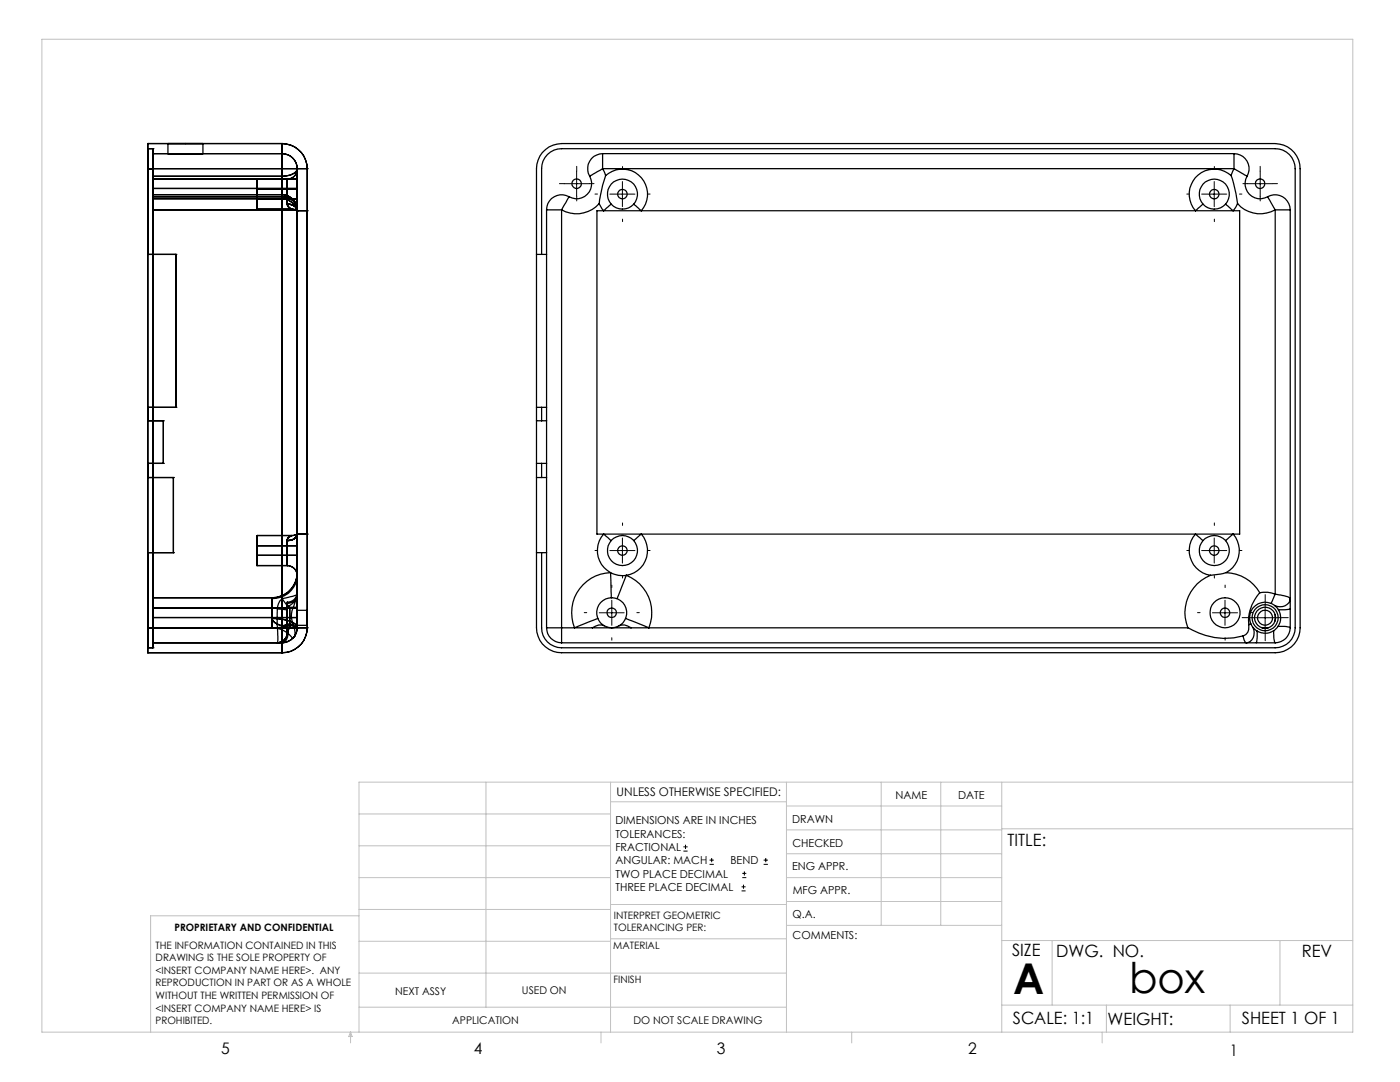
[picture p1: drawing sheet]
<svg xmlns="http://www.w3.org/2000/svg" width="279mm" height="216mm" viewBox="0 0 279 216" stroke-linecap="round" stroke-linejoin="round" font-family="sans-serif">
<g fill="none" stroke="#000" stroke-width=".2">
<path d="M112.6 36.7h5M115.1 34.1v5.1M121.7 38.7h5M124.2 36.2v5M239.8 38.7h5M242.3 36.2v5M249 36.7h5M251.5 34.1v5.1M121.7 109.9h5M122.1 119.8v5M124.2 107.4v5M239.8 109.9h5"/>
<path d="M242.3 107.4v5M244.5 119.8v5M119.6 122.3h5M242 122.3h5M250 123.3h5M252.5 120.8v5M136.4 169.8h.8M136.4 169h.8M136.8 168.6v.8M141.6 172.5h.9M141.6 171.6h.9M142 171.2v.8"/>
<path d="M148 177.8h.8M148 177h.8M148.1 175.1h.8M148.1 174.3h.8M148.4 176.5v.8M148.6 173.9v.8M152.4 172.5h.8M152.4 171.6h.8M152.8 171.2v.8"/>
</g>
<g fill="none" stroke="#000" stroke-width=".2" stroke-dasharray="15.2 1.3 1.3 1.3">
<path d="M112.6 36.6h-1M115.1 34.1v-.9M115.1 39.1v1M117.6 36.6h.9M119.2 38.7h-.5M124.2 33.7v-.5M129.2 38.7h.5M237.4 38.7h-.5M242.4 33.7v-.5M247.4 38.7h.5M249 36.6h-1M251.5 34.1v-.9"/>
<path d="M251.5 39.1v1M254 36.6h.9M124.2 43.7v.5M242.4 43.7v.5M119.2 109.8h-.5M122.1 117.2v-.5M124.2 104.8v-.5M124.2 114.8v.5M129.2 109.8h.5M237.4 109.8h-.5M242.4 104.8v-.5M242.4 114.8v.5"/>
<path d="M244.5 117.2v-.5M247.4 109.8h.5M117.1 122.2h-.5M122.1 127.2v.5M127.1 122.2h.5M239.5 122.2h-.5M244.5 127.2v.5M249.5 122.2h.5M250 123.2h-2.1M252.5 120.7v-2.1M252.5 125.7v2.1M255 123.2h2.1"/>
</g>
<g fill="none" stroke="#c0c0c0" stroke-width=".2">
<path d="M8.4 7.8h261.6v198.2h-261.6zM97 156.1v44.9M121.8 156.1v49.9M121.8 160h35.2M157 156.1v49.9M175.9 156.1v28.5M187.7 156.1v28.5M199.9 156.1v49.9M270 156.1h-198.4v49.9M71.6 175.1h50.2M71.6 168.8h50.2M71.6 162.4h50.2"/>
<path d="M157 170.4h42.9M157 165.6h42.9M157 160.8h42.9M157 175.1h42.9M157 179.9h42.9M199.9 165.4h70.1M71.6 194.2h85.4M71.6 187.8h50.2M71.6 181.5h50.2M71.6 182.7h-41.5v23.3M121.8 187.3h35.2M121.8 180.5h35.2"/>
<path d="M157 184.6h42.9M199.9 187.7h70.1M210 187.7v12.9M255.4 187.7v12.9M70 206v2.1M70 206l.3 .8h-.7zM71.6 201h85.4M119.9 206v2.1M170 206v2.1M199.9 200.6h70.1M220 206v2.1M220.8 200.6v5.4"/>
<path d="M245.5 200.6v5.4"/>
</g>
<g fill="none" stroke="#000" stroke-width=".25">
<path d="M29.5 28.6v5.1M29.5 29.7v4M29.5 28.6h.1M29.5 29.7h.1M29.5 29.7h1M29.5 28.6h26.8M29.5 33.7h26.8M29.5 33.7v91.6M30.5 38.8h25.8a3 3 0 0 1 3 3.1M30.5 30.7v4.5M30.5 39.3v-.4v3h25.8M30.5 29.7v95.6"/>
<path d="M30.5 35.2v4.5v-.4M30.5 35.7v1.9zM30.5 29.7h.1M30.5 30.7h.1M30.5 30.7h25.8M30.5 35.7h28.8M30.5 39.7h28.8M30.5 37.6h28.8M30.5 35.2h25.8M30.5 39.3h25.8M33.5 28.6h7zM33.5 30.7h7z"/>
<path d="M33.5 28.6v2.1M40.5 28.6v2.1M51.3 35.7v6zM51.3 37.8v1.9zM51.3 37.8h8M56.3 39.7a3 3 0 0 1 3 3M56.3 39.3v-.4v3M56.3 39.3a2.79 2.79 0 0 1 3 2.6M56.3 35.2v4.5v-.4M56.3 30.7v4.5M56.3 30.7a3 3 0 0 1 3 3M56.3 28.6v5.1"/>
<path d="M56.3 33.7h5M56.3 28.6a5.1 5.1 0 0 1 5 5.1M56.3 28.6h.1M56.3 30.7h.1M56.3 33.7v91.6M57.3 35.7v5zM59.3 33.7a1.93 1.93 0 0 1-2 2M59.3 33.7a1.85 1.85 0 0 1-1.8 1.3l-1.2 .2M59.3 33.7v1.3M59.3 35l-.1 3.6 .1 2M59.3 35l-.1 2 .1 3.6M59.3 35v-1.2v8.3"/>
<path d="M59.3 37.8v1.9zM59.3 35.7v1.9zM59.3 33.7h.1M61.3 33.7h.1M61.3 33.7v91.6M108.2 30.4a5 5 0 0 1 3.9-1.8h142.4a5 5 0 0 1 5 5.1v91.6a5 5 0 0 1-5 4.9h-142.4a5 5 0 0 1-5-4.9v-91.6a5.4 5.4 0 0 1 1.1-3.3zM113.6 39.3a3 3 0 0 0-4.5 2.6M113.6 39.3l-1.5 2.6M117.7 35.2a3 3 0 0 1-.5 3.6 3 3 0 0 1-3.6 .5M120.3 30.7a3 3 0 0 0-2.6 4.5M120.3 33.7l.6 1.3M120.3 33.7l-2.6 1.5"/>
<path d="M120.3 30.7v3M120.3 30.7h126M120.3 33.7h126M120.9 35v.1a25.9 25.9 0 0 0-1.3 5.5M120.9 35a5 5 0 0 1 6.8 .2 5 5 0 0 1 .3 6.9l-1.5-1.4M245.7 35v.1a26.4 26.4 0 0 1 1.3 5.5M245.7 35a5 5 0 0 0-6.9 .2 5 5 0 0 0-.2 6.9l1.5-1.4M246.3 30.7a3 3 0 0 1 2.6 4.5M246.3 33.7l-.6 1.3M246.3 33.7l2.6 1.5M246.3 30.7v3M248.9 35.2a3 3 0 0 0 .5 3.6 3 3 0 0 0 3.6 .5"/>
<path d="M253 39.3a3 3 0 0 1 4.5 2.6M253 39.3l1.5 2.6M29.5 50.8h.1M29.5 50.8h5.6M30.5 50.8h.1M35.1 50.8h.1M35.1 50.8v30.5M51.3 41.7h7l1 .3M56.3 41.9h3M57.3 40.7a1.38 1.38 0 0 0 .9 1 1.25 1.25 0 0 1-.9-1zM57.3 40.7a1.72 1.72 0 0 1 2 1.4M59.3 40.6v2.1v-.8"/>
<path d="M59.3 40.6v1.5M59.3 42.1h.1M59.3 42.1h2M59.3 41.9v83.4M61.3 42.1h.1M107.1 50.8h2M108.1 50.8v-17.1a4 4 0 0 1 4-4h142.4a4 4 0 0 1 4 4v91.6a4 4 0 0 1-4 4h-142.4a4 4 0 0 1-4-4v-15M109.1 41.9h3M109.1 41.9v83.4M112.1 41.9v83.4M119.1 42.1h128.3v64.5h-128.3zM119.6 40.6a6.1 6.1 0 0 1-7.5 1.3"/>
<path d="M119.6 40.6l.9 1.5 1.5-1.4M247 40.6a6.1 6.1 0 0 0 7.5 1.3M247 40.6l-.9 1.5-1.5-1.4M254.5 41.9h3M254.5 41.9v76.7M257.5 41.9v83.4M29.5 95.3h.1M29.5 92.5h.1M29.5 84h.1M29.5 81.3h.1M29.5 81.3h5.6M29.5 84h3.1"/>
<path d="M29.5 92.5h3.1M29.5 95.3h5.1M30.5 95.3h.1M30.5 92.5h.1M30.5 84h.1M30.5 81.3h.1M32.6 92.5h.1M32.6 84h.1M32.6 84v8.5M34.6 95.3h.1M34.6 95.3v15M35.1 81.3h.1"/>
<path d="M107.1 81.3h2M107.1 84h2M107.1 92.5h2M107.1 95.3h2M108.1 81.3v2.7M108.1 92.5v2.8M29.5 110.3h.1M29.5 110.3h5.1M30.5 119.3v6zM30.5 110.3h.1M30.5 119.3h23.8M34.6 110.3h.1"/>
<path d="M51.3 106.9v6zM51.3 108.9v1.9zM51.3 112.9h6M51.3 106.9h6.9M51.3 108.9h8M51.3 110.8h8M54.3 119.3v6zM54.3 119.5v3.9M54.3 119.3v.2M54.3 119.3v4.1M56.3 119.5a2.55 2.55 0 0 0-.9 2M56.3 119.5l1.2 1.6-.2-.3"/>
<path d="M57.3 112.9a1.99 1.99 0 0 1 2 1.8M57.3 112.9a1.99 1.99 0 0 1 2 2M57.3 107.9v5zM57.6 107.2l.6-.3-.7 .5-.2 .5zM59.3 106.6l-1 .3M59.3 114.3a5 5 0 0 1-5 5M59.3 118.1a1.93 1.93 0 0 1-2 2.1M59.3 118.6a3.3 3.3 0 0 1-1.8 2.5l-.2 .6M59.3 106.6v7.7M59.3 114.3v4M59.3 118.3v-.1v.4M59.3 114.8v10.5"/>
<path d="M59.3 118.3a11.4 11.4 0 0 1-1 3.5 4 4 0 0 0 .2 2.8M59.3 114.3v.5M59.3 114.3v11M59.3 106.6v8.2M59.3 118.6a1.87 1.87 0 0 1-2 1.8M59.3 118.6l-.9 .4-2.1 .5M59.3 108.9v1.9zM59.3 106.6a1.74 1.74 0 0 1-2 1.3M59.3 114.8a4.8 4.8 0 0 1-5 4.7M59.3 106.6h.1M59.3 106.6h2M61.3 106.6h.1"/>
<path d="M107.1 110.3h2M121.8 114.3a4.8 4.8 0 0 0 3.2 .5M121.8 114.3l.2 5M121.8 114.3a8 8 0 0 0-7.1 11l4.6-1.9M122 107.9l-1.5-1.3a5 5 0 0 0 1.3 7.7M125 114.8l-1.8 4.7M125 114.8a8 8 0 0 1 4.5 10.5l-4.7-1.9M126.5 107.9l1.5-1.3a5 5 0 0 1-3 8.2M240.1 107.9l-1.5-1.3a5 5 0 0 0 3 8.2M241.6 114.8a8 8 0 0 0-4.5 10.5M244.6 107.9l1.5-1.3a5 5 0 0 1-1.4 7.7M244.7 114.3l-3.1 .5"/>
<path d="M244.7 114.3a8.1 8.1 0 0 1 6.7 4M251.4 118.3a8 8 0 0 0-2.2 6.3M251.4 118.3a4.9 4.9 0 0 1 3.1 .3M254.5 118.6a5.5 5.5 0 0 1 3 .8 1.98 1.98 0 0 1-3.1 1.4M254.5 118.6l-.8 1.8M29.5 125.3v4.9M29.5 125.3v4M29.5 130.2h.1M29.5 129.3h.1M29.5 129.3h1M29.5 130.2h26.8M29.5 125.3h29.8"/>
<path d="M30.5 125.3v3M30.5 125.3v4M30.5 121.3v1.9zM30.5 128.3h.1M30.5 129.3h.1M30.5 128.3h25.8M30.5 123.2h28.8M30.5 121.3h28.8M54.3 125.3a5.1 5.1 0 0 1 4.1 2.1M54.3 123.4l.1 .3a2.6 2.6 0 0 0 1.9 1.2M54.3 123.4a2.32 2.32 0 0 0 2 1.5M54.3 123.4h1a5 5 0 0 1 3.9 1.5l.1 .4"/>
<path d="M55.4 121.5l1.9 .2M55.4 121.5v3.8M55.4 128.3h.9M55.4 128.3h.1M55.4 125.3v3M56.3 124.9a3.2 3.2 0 0 1 3 .4M56.3 124.9l1.3 .3 1.7 .1M56.3 125.3v4.9M56.3 125.3h5M56.3 125.3v3M56.3 125.3h3M56.3 128.3h.1"/>
<path d="M56.3 130.2h.1M57.3 121.6l.1 3.4M57.3 126.3a1.99 1.99 0 0 1-2 2M57.3 124.5l1.2 .1M57.3 120.4v-.2v4.3M57.3 121.7v3.3M57.3 125l-1.9 .3M57.3 125.9a2.01 2.01 0 0 1-1.9 2.4M57.3 125.2v.7M57.3 125.2a2.25 2.25 0 0 1-1 3.1M57.3 120.7v5.2zM57.3 125v.8"/>
<path d="M57.3 120.8v.9M57.3 120.4v.4M57.3 124.5v.7M57.3 125.8v.6v-.5M57.3 125.8a2.03 2.03 0 0 1-1.9 2.5M57.3 120.7l.5 .5h1.5M57.4 125a2.49 2.49 0 0 1-1.6 3.2l-.4 .1M57.8 121.2v4.2zM57.8 125.4h1.5M57.8 125.4l-.5 .5M58.5 124.6a4.2 4.2 0 0 1 .3 2.3M58.8 126.9a3.2 3.2 0 0 1-2.5 1.4"/>
<path d="M59.3 125.3a2.79 2.79 0 0 1-.9 2.1l.4-.5M59.3 125.3a3 3 0 0 1-3 3M59.3 121.8v2.9zM59.3 121.2v4.1zM59.3 125.3v.1v-.1M59.3 121.3v1.9zM59.3 125.3h.1M59.3 124.8h2M59.3 121.8h2M61.3 121.8v2.9zM61.3 125.3a5 5 0 0 1-5 4.9M61.3 125.3h.1"/>
<path d="M109.1 125.3a3 3 0 0 0 3 3M109.1 125.3h3M112.1 125.3v3M112.1 128.3h142.4M112.1 125.3h125M120.6 124.9a2.26 2.26 0 0 0-2.4 .4M123.5 124.9a2.26 2.26 0 0 1 2.4 .4M237.1 125.3a14.6 14.6 0 0 0 11 1.6M249.2 124.6a1.82 1.82 0 0 1-1.1 2.3M249.6 124.5l.4 .7M249.6 124.5l-.4 .1M250 125.2a2.04 2.04 0 0 1-1.3 3.1l-.4-.6-.2-.8"/>
<path d="M250 125.2l.9 .7M250.9 125.9l-.2 2.4M251.8 125.3h1.3M253.7 120.4l.7 .4M253.7 120.4a3.1 3.1 0 0 0-3.4 .7 3.1 3.1 0 0 0-.7 3.4M254.2 125.8a4.1 4.1 0 0 0 .3 2.5M254.2 125.8a3.1 3.1 0 0 1-3.3 .1M254.4 120.8l.7 .9M254.5 122.6v1.3M255.1 125a4.1 4.1 0 0 1 2.4 .3M255.1 125l-.9 .8M255.1 121.7a3 3 0 0 1 0 3.3"/>
<path d="M257.5 125.3a3 3 0 0 1-3 3M257.5 121.5l-2.4 .2"/>
<circle cx="115.1" cy="36.6" r=".95"/>
<circle cx="124.2" cy="38.7" r=".94"/>
<circle cx="124.2" cy="38.7" r="2.99"/>
<circle cx="242.3" cy="38.7" r=".94"/>
<circle cx="242.3" cy="38.7" r="2.99"/>
<circle cx="251.5" cy="36.6" r=".95"/>
<circle cx="124.2" cy="109.9" r=".94"/>
<circle cx="124.2" cy="109.9" r="2.99"/>
<circle cx="242.3" cy="109.9" r=".94"/>
<circle cx="242.3" cy="109.9" r="2.99"/>
<circle cx="122.1" cy="122.3" r=".94"/>
<circle cx="122.1" cy="122.3" r="2.99"/>
<circle cx="244.5" cy="122.3" r="3"/>
<circle cx="244.5" cy="122.3" r=".94"/>
<circle cx="252.5" cy="123.3" r="2.61"/>
<circle cx="252.5" cy="123.3" r="2.11"/>
<circle cx="252.5" cy="123.3" r="1.49"/>
</g>
<g font-size="8.5">
<text x="202.2" y="198.3">A</text>
<text x="225.3" y="198.1">box</text>
</g>
<g font-size="3.4">
<text x="201.1" y="168.8">TITLE:</text>
<text x="202" y="190.8">SIZE</text>
<text x="210.8" y="190.9">DWG. NO.</text>
<text x="259.8" y="191">REV</text>
<text x="202.1" y="204.4">SCALE: 1:1</text>
<text x="221" y="204.5">WEIGHT:</text>
<text x="247.8" y="204.4">SHEET 1 OF 1</text>
</g>
<g font-size="3.2">
<text x="44.2" y="210.4">5</text>
<text x="94.6" y="210.3">4</text>
<text x="143.1" y="210.4">3</text>
<text x="193.2" y="210.3">2</text>
<text x="245.4" y="210.6">1</text>
</g>
<text font-size="2.4" x="123.1" y="158.9">UNLESS OTHERWISE SPECIFIED:</text>
<g font-size="2.2">
<text x="178.7" y="159.4">NAME</text>
<text x="191.2" y="159.4">DATE</text>
<text x="122.8" y="164.5">DIMENSIONS ARE IN INCHES</text>
<text x="122.8" y="167.1">TOLERANCES:</text>
<text x="158.1" y="164.2">DRAWN</text>
<text x="122.8" y="169.8">FRACTIONAL</text>
<text x="122.8" y="172.5">ANGULAR: MACH</text>
<text x="145.8" y="172.5">BEND</text>
<text x="158.1" y="173.7">ENG APPR.</text>
<text x="158.2" y="169.1">CHECKED</text>
<text x="122.8" y="175.1">TWO PLACE DECIMAL</text>
<text x="122.8" y="177.8">THREE PLACE DECIMAL</text>
<text x="158.2" y="178.4">MFG APPR.</text>
<text x="158.2" y="183.2">Q.A.</text>
<text x="158.2" y="187.4">COMMENTS:</text>
</g>
<g font-size="2.1">
<text x="78.8" y="198.5">NEXT ASSY</text>
<text x="104.2" y="198.4">USED ON</text>
<text x="90.2" y="204.3">APPLICATION</text>
<text x="126.4" y="204.3">DO NOT SCALE DRAWING</text>
</g>
<g font-size="2">
<text x="34.8" y="185.7">PROPRIETARY AND CONFIDENTIAL</text>
<text x="122.5" y="183.3">INTERPRET GEOMETRIC</text>
<text x="122.5" y="185.9">TOLERANCING PER:</text>
<text x="31.1" y="189.3">THE INFORMATION CONTAINED IN THIS</text>
<text x="31.1" y="191.8">DRAWING IS THE SOLE PROPERTY OF</text>
<text x="122.4" y="189.4">MATERIAL</text>
<text x="31.1" y="194.3">&lt;INSERT COMPANY NAME HERE&gt;. ANY</text>
<text x="31.1" y="196.8">REPRODUCTION IN PART OR AS A WHOLE</text>
<text x="122.4" y="196.2">FINISH</text>
<text x="31.1" y="199.4">WITHOUT THE WRITTEN PERMISSION OF</text>
<text x="31.1" y="201.9">&lt;INSERT COMPANY NAME HERE&gt; IS</text>
<text x="31.1" y="204.4">PROHIBITED.</text>
</g>
</svg>
